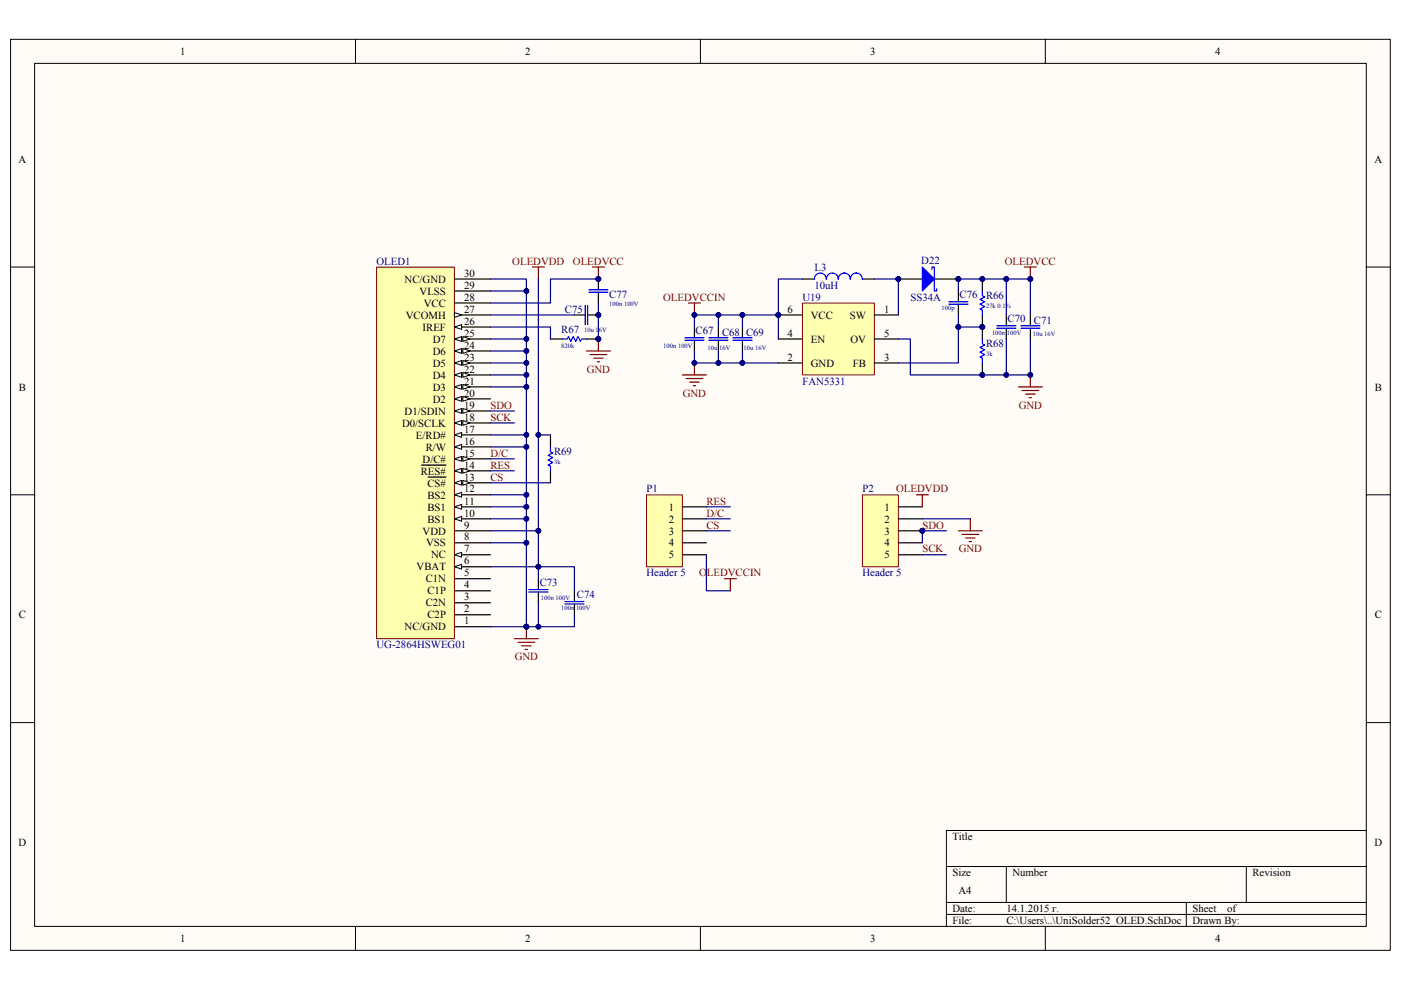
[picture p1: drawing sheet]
<svg xmlns="http://www.w3.org/2000/svg" width="297mm" height="210mm" viewBox="0 0 297 210" stroke-linecap="round" stroke-linejoin="round" font-family="sans-serif">
<path d="M2.3 8.4h292.5v193.2h-292.5z" fill="#fffcf8"/>
<path d="M2.2 8.3h292.6v193.3h-292.6z" fill="none" stroke="#000" stroke-width=".21"/>
<path d="M7.4 13.5h282.3v183h-282.3z" fill="#fffcf8"/>
<g fill="none" stroke="#000" stroke-width=".21">
<path d="M7.3 13.4h282.4v183.1h-282.4zM75.4 8.3v5.1M148.5 8.3v5.1M221.6 8.3v5.1M2.2 56.6h5.1M289.7 56.6h5.1M2.2 104.9h5.1M289.7 104.9h5.1M2.2 153.3h5.1M289.7 153.3h5.1M289.7 176.1h-89v20.4M75.4 196.5v5.1"/>
<path d="M148.5 196.5v5.1M200.7 183.8h89M200.7 191.4h89M200.7 194h89M213.4 183.8v7.6M221.6 196.5v5.1M251.5 191.4v5.1M264.2 183.8v7.6"/>
</g>
<path d="M182.9 105h7.6v15.2h-7.6z" fill="#ffffb0"/>
<path d="M182.9 105h7.6v15.2h-7.6z" fill="none" stroke="#800000" stroke-width=".21"/>
<path d="M190.5 107.5h5.1M190.5 110h5.1M190.5 112.6h5.1M190.5 115.1h5.1M190.5 117.7h5.1" fill="none" stroke="#000" stroke-width=".25"/>
<circle cx="195.5" cy="112.6" r=".49" fill="#000080" stroke="#000080" stroke-width=".21"/>
<path d="M137.1 105h7.6v15.2h-7.6z" fill="#ffffb0"/>
<path d="M137.1 105h7.6v15.2h-7.6z" fill="none" stroke="#800000" stroke-width=".21"/>
<path d="M144.7 107.5h5.1M144.7 110h5.1M144.7 112.6h5.1M144.7 115.1h5.1M144.7 117.7h5.1" fill="none" stroke="#000" stroke-width=".25"/>
<path d="M194.3 104.9h2.5M195.6 104.9v2.6M203.2 112.6h5.1M204 113.3h3.5M204.7 114.1h2.1M205.5 114.9h.5M205.7 110v2.6M153.6 122.7h2.5M154.9 122.7v2.6" fill="none" stroke="#800000" stroke-width=".25"/>
<path d="M149.8 107.5h5.1M195.6 110h10.1M195.6 117.7h5.1M200.7 112.6h-5.1v2.5" fill="none" stroke="#000080" stroke-width=".25"/>
<circle cx="195.5" cy="112.6" r=".49" fill="#000080" stroke="#000080" stroke-width=".21"/>
<path d="M170.2 64.3h15.2v15.2h-15.2z" fill="#ffffb0"/>
<path d="M170.1 64.3h15.3v15.2h-15.3z" fill="none" stroke="#800000" stroke-width=".21"/>
<g fill="none" stroke="#000" stroke-width=".25">
<path d="M170.1 59.2h2.6M182.8 59.2h2.6M208.3 59.2v2.5M147.2 69.4v2.2M147.2 72.2v2.2M157.4 69.4v2.2M157.4 72.2v2.2M165 66.8h5.1M165 77h5.1M165 71.9h5.1M185.4 66.8h5.1M185.4 77h5.1"/>
<path d="M185.4 71.9h5.1M208.3 66.8v5.1M208.3 77v2.5M213.4 66.8v2.3M213.4 69.6v2.3M218.5 66.8v2.3M218.5 69.6v2.3"/>
</g>
<g fill="#000080" stroke="#000080" stroke-width=".21">
<circle cx="165" cy="66.8" r=".5"/>
<circle cx="147.2" cy="77" r=".5"/>
<circle cx="208.3" cy="59.2" r=".49"/>
<circle cx="208.3" cy="69.3" r=".49"/>
<circle cx="208.3" cy="79.5" r=".49"/>
<circle cx="203.2" cy="69.3" r=".5"/>
<circle cx="218.4" cy="79.5" r=".5"/>
<circle cx="147.2" cy="66.8" r=".5"/>
<circle cx="213.4" cy="79.5" r=".49"/>
<circle cx="190.5" cy="59.2" r=".5"/>
<circle cx="157.4" cy="77" r=".49"/>
<circle cx="157.4" cy="66.8" r=".49"/>
<circle cx="218.4" cy="59.2" r=".5"/>
</g>
<g fill="none" stroke="#800000" stroke-width=".25">
<path d="M217.2 56.6h2.5M218.5 56.6v2.6M144.7 79.5h5.1M146 64.3h2.5M147.2 64.3v2.5M147.2 77v2.5M218.5 79.5v2.6M145.5 80.3h3.5M146.2 81h2M147 81.8h.5M215.9 82.1h5.1M216.7 82.8h3.5"/>
<path d="M217.4 83.6h2.1M218.2 84.3h.5"/>
</g>
<g fill="none" stroke="#00f" stroke-width=".25">
<path d="M175.2 59.2a1.26 1.26 0 0 0-1.3-1.3 1.26 1.26 0 0 0-1.2 1.3M177.7 59.2a1.26 1.26 0 0 0-1.2-1.3 1.26 1.26 0 0 0-1.3 1.3M182.8 59.2a1.25 1.25 0 0 0-1.2-1.3 1.27 1.27 0 0 0-1.3 1.3 1.25 1.25 0 0 0-1.3-1.3 1.26 1.26 0 0 0-1.2 1.3M145.2 71.6h4.1M145.2 72.2h4.1M155.4 71.6h4M155.4 72.2h4M208.3 61.7v1l.5 .3-1 .5 1 .5-1 .5 1 .5-1 .5 .5 .3v1M208.3 71.9v1l.5 .3-1 .5 1 .5-1 .5 1 .5-1 .5 .5 .3v1M211.3 69.1h4.1M211.3 69.6h4.1M216.4 69.1h4.1"/>
<path d="M216.4 69.6h4.1"/>
</g>
<path d="M170.1 59.2h-5.1v12.7M185.4 59.2h5.1v7.6M157.4 66.8v2.6M157.4 74.4v2.6M203.2 69.4h5.1M218.5 71.9v7.6h-5.1M149.8 117.7v7.6h5.1M149.8 110h5.1M149.8 112.6h5.1" fill="none" stroke="#000080" stroke-width=".25"/>
<path d="M79.9 56.7h16.4v78.8h-16.4z" fill="#ffffb0"/>
<path d="M79.8 56.7h16.5v78.8h-16.5z" fill="none" stroke="#800000" stroke-width=".21"/>
<path d="M96.3 132.9h7.7M96.3 130.4h7.7M96.3 125.3h7.7M96.3 122.7h7.7M96.3 120.2h7.7" fill="none" stroke="#000" stroke-width=".25"/>
<path d="M96.3 120.2l1.6-.5v1z" fill="#fffcf8"/>
<path d="M96.3 120.2l1.6-.5v1z" fill="none" stroke="#000" stroke-width=".21"/>
<path d="M96.3 117.7h7.7" fill="none" stroke="#000" stroke-width=".25"/>
<path d="M96.3 117.7l1.6-.5v1z" fill="#fffcf8"/>
<path d="M96.3 117.7l1.6-.5v1z" fill="none" stroke="#000" stroke-width=".21"/>
<path d="M96.3 115.1h7.7M96.3 112.6h7.7M96.3 110h7.7" fill="none" stroke="#000" stroke-width=".25"/>
<path d="M96.3 110l1.6-.5v1.1z" fill="#fffcf8"/>
<path d="M96.3 110l1.6-.5v1.1z" fill="none" stroke="#000" stroke-width=".21"/>
<path d="M96.3 107.5h7.7" fill="none" stroke="#000" stroke-width=".25"/>
<path d="M96.3 107.5l1.6-.5v1z" fill="#fffcf8"/>
<path d="M96.3 107.5l1.6-.5v1z" fill="none" stroke="#000" stroke-width=".21"/>
<path d="M96.3 104.9h7.7" fill="none" stroke="#000" stroke-width=".25"/>
<path d="M96.3 104.9l1.6-.5v1.1z" fill="#fffcf8"/>
<path d="M96.3 104.9l1.6-.5v1.1z" fill="none" stroke="#000" stroke-width=".21"/>
<path d="M96.3 102.4h7.7" fill="none" stroke="#000" stroke-width=".25"/>
<path d="M96.3 102.4l1.6-.5v1z" fill="#fffcf8"/>
<path d="M96.3 102.4l1.6-.5v1z" fill="none" stroke="#000" stroke-width=".21"/>
<path d="M98.1 101.9l1.5 .5-1.5 .5z" fill="#fffcf8"/>
<path d="M98.1 101.9l1.5 .5-1.5 .5z" fill="none" stroke="#000" stroke-width=".21"/>
<path d="M96.3 99.9h7.7M90.7 101.2h3.9" fill="none" stroke="#000" stroke-width=".25"/>
<path d="M96.3 99.9l1.6-.5v1z" fill="#fffcf8"/>
<path d="M96.3 99.9l1.6-.5v1z" fill="none" stroke="#000" stroke-width=".21"/>
<path d="M98.1 99.4l1.5 .5-1.5 .5z" fill="#fffcf8"/>
<path d="M98.1 99.4l1.5 .5-1.5 .5z" fill="none" stroke="#000" stroke-width=".21"/>
<path d="M89.4 98.7h5.2M96.3 97.3h7.7" fill="none" stroke="#000" stroke-width=".25"/>
<path d="M96.3 97.3l1.6-.5v1z" fill="#fffcf8"/>
<path d="M96.3 97.3l1.6-.5v1z" fill="none" stroke="#000" stroke-width=".21"/>
<path d="M98.1 96.8l1.5 .5-1.5 .5z" fill="#fffcf8"/>
<path d="M98.1 96.8l1.5 .5-1.5 .5z" fill="none" stroke="#000" stroke-width=".21"/>
<path d="M96.3 94.8h7.7" fill="none" stroke="#000" stroke-width=".25"/>
<path d="M96.3 94.8l1.6-.5v1z" fill="#fffcf8"/>
<path d="M96.3 94.8l1.6-.5v1z" fill="none" stroke="#000" stroke-width=".21"/>
<path d="M96.3 92.2h7.7" fill="none" stroke="#000" stroke-width=".25"/>
<path d="M96.3 92.2l1.6-.5v1.1z" fill="#fffcf8"/>
<path d="M96.3 92.2l1.6-.5v1.1z" fill="none" stroke="#000" stroke-width=".21"/>
<path d="M96.3 89.7h7.7" fill="none" stroke="#000" stroke-width=".25"/>
<path d="M96.3 89.7l1.6-.5v1z" fill="#fffcf8"/>
<path d="M96.3 89.7l1.6-.5v1z" fill="none" stroke="#000" stroke-width=".21"/>
<path d="M98.1 89.2l1.5 .5-1.5 .5z" fill="#fffcf8"/>
<path d="M98.1 89.2l1.5 .5-1.5 .5z" fill="none" stroke="#000" stroke-width=".21"/>
<path d="M96.3 87.2h7.7" fill="none" stroke="#000" stroke-width=".25"/>
<path d="M96.3 87.2l1.6-.5v1z" fill="#fffcf8"/>
<path d="M96.3 87.2l1.6-.5v1z" fill="none" stroke="#000" stroke-width=".21"/>
<path d="M98.1 86.7l1.5 .5-1.5 .5z" fill="#fffcf8"/>
<path d="M98.1 86.7l1.5 .5-1.5 .5z" fill="none" stroke="#000" stroke-width=".21"/>
<path d="M96.3 84.6h7.7" fill="none" stroke="#000" stroke-width=".25"/>
<path d="M96.3 84.6l1.6-.5v1z" fill="#fffcf8"/>
<path d="M96.3 84.6l1.6-.5v1z" fill="none" stroke="#000" stroke-width=".21"/>
<path d="M98.1 84.1l1.5 .5-1.5 .5z" fill="#fffcf8"/>
<path d="M98.1 84.1l1.5 .5-1.5 .5z" fill="none" stroke="#000" stroke-width=".21"/>
<path d="M96.3 82.1h7.7" fill="none" stroke="#000" stroke-width=".25"/>
<path d="M96.3 82.1l1.6-.5v1z" fill="#fffcf8"/>
<path d="M96.3 82.1l1.6-.5v1z" fill="none" stroke="#000" stroke-width=".21"/>
<path d="M98.1 81.6l1.5 .5-1.5 .5z" fill="#fffcf8"/>
<path d="M98.1 81.6l1.5 .5-1.5 .5z" fill="none" stroke="#000" stroke-width=".21"/>
<path d="M96.3 79.5h7.7" fill="none" stroke="#000" stroke-width=".25"/>
<path d="M96.3 79.5l1.6-.5v1z" fill="#fffcf8"/>
<path d="M96.3 79.5l1.6-.5v1z" fill="none" stroke="#000" stroke-width=".21"/>
<path d="M98.1 79l1.5 .5-1.5 .5z" fill="#fffcf8"/>
<path d="M98.1 79l1.5 .5-1.5 .5z" fill="none" stroke="#000" stroke-width=".21"/>
<path d="M96.3 77h7.7" fill="none" stroke="#000" stroke-width=".25"/>
<path d="M96.3 77l1.6-.5v1z" fill="#fffcf8"/>
<path d="M96.3 77l1.6-.5v1z" fill="none" stroke="#000" stroke-width=".21"/>
<path d="M98.1 76.5l1.5 .5-1.5 .5z" fill="#fffcf8"/>
<path d="M98.1 76.5l1.5 .5-1.5 .5z" fill="none" stroke="#000" stroke-width=".21"/>
<path d="M96.3 74.4h7.7" fill="none" stroke="#000" stroke-width=".25"/>
<path d="M96.3 74.4l1.6-.5v1.1z" fill="#fffcf8"/>
<path d="M96.3 74.4l1.6-.5v1.1z" fill="none" stroke="#000" stroke-width=".21"/>
<path d="M98.1 73.9l1.5 .5-1.5 .6z" fill="#fffcf8"/>
<path d="M98.1 73.9l1.5 .5-1.5 .6z" fill="none" stroke="#000" stroke-width=".21"/>
<path d="M96.3 71.9h7.7" fill="none" stroke="#000" stroke-width=".25"/>
<path d="M96.3 71.9l1.6-.5v1z" fill="#fffcf8"/>
<path d="M96.3 71.9l1.6-.5v1z" fill="none" stroke="#000" stroke-width=".21"/>
<path d="M98.1 71.4l1.5 .5-1.5 .5z" fill="#fffcf8"/>
<path d="M98.1 71.4l1.5 .5-1.5 .5z" fill="none" stroke="#000" stroke-width=".21"/>
<path d="M96.3 69.4h7.7M96.3 127.8h7.7" fill="none" stroke="#000" stroke-width=".25"/>
<path d="M96.3 69.4l1.6-.5v1z" fill="#fffcf8"/>
<path d="M96.3 69.4l1.6-.5v1z" fill="none" stroke="#000" stroke-width=".21"/>
<path d="M96.3 66.8h7.7" fill="none" stroke="#000" stroke-width=".25"/>
<path d="M96.3 66.3l1.6 .5-1.6 .5z" fill="#fffcf8"/>
<path d="M96.3 66.3l1.6 .5-1.6 .5z" fill="none" stroke="#000" stroke-width=".21"/>
<g fill="none" stroke="#000" stroke-width=".25">
<path d="M96.3 59.2h7.7M126.9 59.2v2.3M190.5 59.2h5.1M198.1 59.2h5.1M96.3 64.3h7.7M96.3 61.7h7.7M116.7 71.9h2.5M121.8 66.8h2.3M124.3 71.9h2.6M124.6 66.8h2.3M126.9 62v2.3M152.3 69.4v2.2"/>
<path d="M152.3 72.2v2.2M203.2 61.7v2.3M203.2 64.5v2.3M116.7 92.2v2.6M116.7 99.9v2.5M114.1 122.7v2.4M114.1 125.6v2.2M121.8 125.3v2.3M121.8 128.1v2.3"/>
</g>
<g fill="none" stroke="#800000" stroke-width=".25">
<path d="M112.9 56.6h2.5M114.1 56.6v2.6M125.6 56.6h2.5M126.9 56.6v2.6M124.3 74.4h5.1M125.1 75.2h3.5M125.9 76h2M126.6 76.7h.5M126.9 71.9v2.5M109.1 135.5h5M109.8 136.2h3.6M110.6 137h2"/>
<path d="M111.4 137.8h.5M111.6 132.9v2.6"/>
</g>
<g fill="#000080" stroke="#000080" stroke-width=".21">
<circle cx="111.6" cy="132.9" r=".49"/>
<circle cx="111.6" cy="115.1" r=".49"/>
<circle cx="111.6" cy="61.7" r=".49"/>
<circle cx="126.9" cy="59.2" r=".49"/>
<circle cx="114.1" cy="120.2" r=".49"/>
<circle cx="114.1" cy="112.6" r=".49"/>
<circle cx="111.6" cy="104.9" r=".49"/>
<circle cx="111.6" cy="107.5" r=".49"/>
<circle cx="111.6" cy="110" r=".49"/>
<circle cx="126.9" cy="66.8" r=".49"/>
<circle cx="126.9" cy="71.9" r=".49"/>
<circle cx="114.1" cy="92.2" r=".49"/>
<circle cx="114.1" cy="132.9" r=".49"/>
<circle cx="111.6" cy="71.9" r=".49"/>
<circle cx="111.6" cy="74.4" r=".49"/>
<circle cx="111.6" cy="77" r=".49"/>
<circle cx="111.6" cy="79.5" r=".49"/>
<circle cx="111.6" cy="82.1" r=".49"/>
<circle cx="111.6" cy="92.2" r=".49"/>
<circle cx="111.6" cy="94.8" r=".49"/>
<circle cx="218.4" cy="59.2" r=".5"/>
<circle cx="213.4" cy="59.2" r=".49"/>
<circle cx="203.2" cy="59.2" r=".5"/>
<circle cx="203.2" cy="69.3" r=".5"/>
<circle cx="147.2" cy="66.8" r=".5"/>
<circle cx="152.3" cy="66.8" r=".49"/>
<circle cx="147.2" cy="77" r=".5"/>
<circle cx="152.3" cy="77" r=".49"/>
<circle cx="208.3" cy="79.5" r=".49"/>
<circle cx="213.4" cy="79.5" r=".49"/>
<circle cx="157.4" cy="66.8" r=".49"/>
<circle cx="165" cy="66.8" r=".5"/>
<circle cx="157.4" cy="77" r=".49"/>
<circle cx="208.3" cy="59.2" r=".49"/>
<circle cx="190.5" cy="59.2" r=".5"/>
</g>
<g fill="none" stroke="#000080" stroke-width=".25">
<path d="M104 59.2h7.6v73.7M114.1 59.2v53.4M126.9 59.2h-10.2v5.1h-12.7M213.4 59.2v7.6M104 69.4h12.7v2.5M104 61.7h7.6M104 66.8h17.8M104 71.9h7.6M104 74.4h7.6M104 77h7.6M104 79.5h7.6M126.9 64.3v7.6"/>
<path d="M147.2 74.4v2.6h5.1M152.3 74.4v2.6h12.7M152.3 66.8h-5.1v2.6M165 66.8h-12.7v2.6M190.5 71.9h2.5v7.6h20.4v-7.6M203.2 66.8v10.2h-12.7M203.2 61.7v-2.5h15.3v7.6M104 92.2h7.6M104 82.1h7.6M104 94.8h7.6M104 99.9h5.1M104 97.3h5.1"/>
<path d="M104 89.7h5.1M104 87.2h5.1M114.1 92.2h2.6M104 115.1h7.6M104 104.9h7.6M104 107.5h7.6M104 110h7.6M104 112.6h10.1M104 102.4h12.7M114.1 112.6v7.6h-10.1M104 132.9h7.6M114.1 127.8v5.1h-2.5"/>
<path d="M114.1 122.7v-2.5h7.7v5.1M121.8 130.4v2.5h-7.7"/>
</g>
<g fill="none" stroke="#00f" stroke-width=".25">
<path d="M119.2 71.9h1.1l.2-.5 .5 1 .5-1 .5 1 .6-1 .5 1 .2-.5h1M124.1 64.8v4.1M124.6 64.8v4.1M124.8 61.5h4.1M124.8 62h4.1M150.3 71.6h4M150.3 72.2h4M201.2 64h4M201.2 64.5h4M116.7 94.8v1l.5 .3-1 .5 1 .5-1 .5 1 .5-1 .5 .5 .2v1.1M112.1 125.1h4.1M112.1 125.6h4.1"/>
<path d="M119.8 128.1h4M119.8 127.6h4"/>
</g>
<path d="M195.6 56.6l2.5 2.6-2.5 2.5z" fill="#00f"/>
<path d="M195.6 56.6l2.5 2.6-2.5 2.5zM197.6 57.2v-.6h.5v5.1h.5v-.5" fill="none" stroke="#00f" stroke-width=".25"/>
<g fill="#000080" stroke="#000080" stroke-width=".21">
<circle cx="190.5" cy="59.2" r=".5"/>
<circle cx="203.2" cy="59.2" r=".5"/>
</g>
<g font-size="2.3">
<text x="38.2" y="11.7">1</text>
<text x="111.4" y="11.7">2</text>
<text x="184.5" y="11.7">3</text>
<text x="257.6" y="11.7">4</text>
<text x="4" y="34.5">A</text>
<text x="291.4" y="34.5">A</text>
<text x="85.8" y="60">NC/GND</text>
<text x="98.4" y="58.7">30</text>
<text x="89" y="62.5">VLSS</text>
<text x="89.8" y="65">VCC</text>
<text x="98.4" y="63.8">28</text>
<text x="98.4" y="61.2">29</text>
<text x="86" y="67.6">VCOMH</text>
<text x="89.6" y="70.1">IREF</text>
<text x="98.4" y="66.3">27</text>
<text x="98.4" y="68.9">26</text>
<text x="98.4" y="71.4">25</text>
<text x="166.9" y="66.3">6</text>
<text x="166.9" y="71.4">4</text>
<text x="171.9" y="67.6">VCC</text>
<text x="180.2" y="67.6">SW</text>
<text x="187.4" y="71.4">5</text>
<text x="187.4" y="66.3">1</text>
<text x="91.8" y="77.8">D5</text>
<text x="91.8" y="75.2">D6</text>
<text x="91.8" y="72.7">D7</text>
<text x="98.4" y="76.5">23</text>
<text x="98.4" y="74">24</text>
<text x="166.9" y="76.5">2</text>
<text x="171.9" y="77.8">GND</text>
<text x="171.9" y="72.7">EN</text>
<text x="180.3" y="72.7">OV</text>
<text x="180.8" y="77.8">FB</text>
<text x="187.4" y="76.5">3</text>
<text x="4" y="82.8">B</text>
<text x="91.8" y="82.8">D3</text>
<text x="91.8" y="80.3">D4</text>
<text x="98.4" y="81.6">21</text>
<text x="98.4" y="79">22</text>
<text x="291.5" y="82.8">B</text>
<text x="85.8" y="87.9">D1/SDIN</text>
<text x="91.8" y="85.4">D2</text>
<text x="98.4" y="86.7">19</text>
<text x="98.4" y="84.1">20</text>
<text x="98.4" y="89.2">18</text>
<text x="85.3" y="90.5">D0/SCLK</text>
<text x="88.2" y="93">E/RD#</text>
<text x="90.3" y="95.6">R/W</text>
<text x="98.4" y="91.8">17</text>
<text x="98.4" y="94.3">16</text>
<text x="89.2" y="100.6">RES#</text>
<text x="89.6" y="98.1">D/C#</text>
<text x="98.4" y="96.8">15</text>
<text x="98.4" y="99.4">14</text>
<text x="98.4" y="101.9">13</text>
<text x="90.6" y="105.7">BS2</text>
<text x="90.6" y="103.2">CS#</text>
<text x="98.4" y="107">11</text>
<text x="98.4" y="104.5">12</text>
<text x="89.6" y="113.4">VDD</text>
<text x="90.6" y="110.8">BS1</text>
<text x="90.6" y="108.3">BS1</text>
<text x="98.4" y="112.1">9</text>
<text x="98.4" y="109.6">10</text>
<text x="141.8" y="108.3">1</text>
<text x="141.8" y="110.8">2</text>
<text x="141.8" y="113.4">3</text>
<text x="187.6" y="108.3">1</text>
<text x="187.6" y="110.8">2</text>
<text x="187.6" y="113.4">3</text>
<text x="90.4" y="115.9">VSS</text>
<text x="91.4" y="118.4">NC</text>
<text x="98.4" y="114.6">8</text>
<text x="98.4" y="119.7">6</text>
<text x="98.4" y="117.2">7</text>
<text x="141.8" y="115.9">4</text>
<text x="141.8" y="118.4">5</text>
<text x="187.6" y="115.9">4</text>
<text x="187.6" y="118.4">5</text>
<text x="88.3" y="121">VBAT</text>
<text x="90.3" y="123.5">C1N</text>
<text x="98.4" y="124.8">4</text>
<text x="98.4" y="122.3">5</text>
<text x="4" y="131.2">C</text>
<text x="90.3" y="128.6">C2N</text>
<text x="90.6" y="131.2">C2P</text>
<text x="90.6" y="126.1">C1P</text>
<text x="98.4" y="129.9">2</text>
<text x="98.4" y="127.4">3</text>
<text x="291.5" y="131.2">C</text>
<text x="85.8" y="133.7">NC/GND</text>
<text x="98.4" y="132.4">1</text>
<text x="4" y="179.5">D</text>
<text x="201.9" y="178.2">Title</text>
<text x="291.4" y="179.5">D</text>
<text x="201.9" y="185.8">Size</text>
<text x="214.6" y="185.8">Number</text>
<text x="265.5" y="185.8">Revision</text>
<text x="203.2" y="189.7">A4</text>
<text x="201.9" y="193.5">Date:</text>
<text x="201.9" y="196">File:</text>
<text x="213.4" y="193.5">14.1.2015 г.</text>
<text x="213.4" y="196">C:\Users\..\UniSolder52_OLED.SchDoc</text>
<text x="252.8" y="196">Drawn By:</text>
<text x="252.8" y="193.5">Sheet</text>
<text x="260.2" y="193.5">of</text>
<text x="38.2" y="199.8">1</text>
<text x="111.4" y="199.8">2</text>
<text x="184.5" y="199.8">3</text>
<text x="257.6" y="199.8">4</text>
</g>
<g font-size="2.3" fill="#000080">
<text x="79.8" y="56.2">OLED1</text>
<text x="172.7" y="57.4">L3</text>
<text x="195.3" y="55.9">D22</text>
<text x="129.2" y="63.3">C77</text>
<text x="170.1" y="63.8">U19</text>
<text x="172.7" y="61.2">10uH</text>
<text x="193" y="63.8">SS34A</text>
<text x="203.5" y="63.3">C76</text>
<text x="209.1" y="63.5">R66</text>
<text x="119" y="70.7">R67</text>
<text x="119.8" y="66.3">C75</text>
<text x="147.5" y="70.9">C67</text>
<text x="153.1" y="71.2">C68</text>
<text x="158.2" y="71.2">C69</text>
<text x="213.6" y="68.4">C70</text>
<text x="219.2" y="68.6">C71</text>
<text x="209.1" y="73.7">R68</text>
<text x="170.1" y="81.6">FAN5331</text>
<text x="117.5" y="96.6">R69</text>
<text x="137.1" y="104.5">P1</text>
<text x="182.9" y="104.5">P2</text>
<text x="114.4" y="124.3">C73</text>
<text x="137.1" y="122.3">Header 5</text>
<text x="182.9" y="122.3">Header 5</text>
<text x="122.3" y="126.9">C74</text>
<text x="79.8" y="137.5">UG-2864HSWEG01</text>
</g>
<g font-size="2.3" fill="#800000">
<text x="108.6" y="56.2">OLEDVDD</text>
<text x="121.5" y="56.2">OLEDVCC</text>
<text x="213" y="56.2">OLEDVCC</text>
<text x="140.6" y="63.8">OLEDVCCIN</text>
<text x="124.4" y="79">GND</text>
<text x="104" y="89.2">SCK</text>
<text x="104" y="86.7">SDO</text>
<text x="144.8" y="84.1">GND</text>
<text x="216" y="86.7">GND</text>
<text x="104" y="101.9">CS</text>
<text x="104" y="96.8">D/C</text>
<text x="104" y="99.4">RES</text>
<text x="149.8" y="107">RES</text>
<text x="190" y="104.5">OLEDVDD</text>
<text x="149.8" y="112.1">CS</text>
<text x="149.8" y="109.6">D/C</text>
<text x="195.6" y="112.1">SDO</text>
<text x="195.6" y="117.2">SCK</text>
<text x="203.3" y="117.2">GND</text>
<text x="148.2" y="122.3">OLEDVCCIN</text>
<text x="109.1" y="140.1">GND</text>
</g>
<g font-size="1.4" fill="#000080">
<text x="129.2" y="65">100n 100V</text>
<text x="199.6" y="65.8">100p</text>
<text x="209.1" y="65.3">27k 0.1%</text>
<text x="123.8" y="70.3">10u 16V</text>
<text x="210.3" y="71.1">100n 100V</text>
<text x="219" y="71.4">10u 16V</text>
<text x="119" y="73.9">820k</text>
<text x="140.6" y="73.9">100n 100V</text>
<text x="150" y="74.1">10u 16V</text>
<text x="157.7" y="74.1">10u 16V</text>
<text x="209.1" y="75.4">3k</text>
<text x="117.5" y="98.3">3k</text>
<text x="114.7" y="127.3">100n 100V</text>
<text x="119" y="129.3">100n 100V</text>
</g>
</svg>
